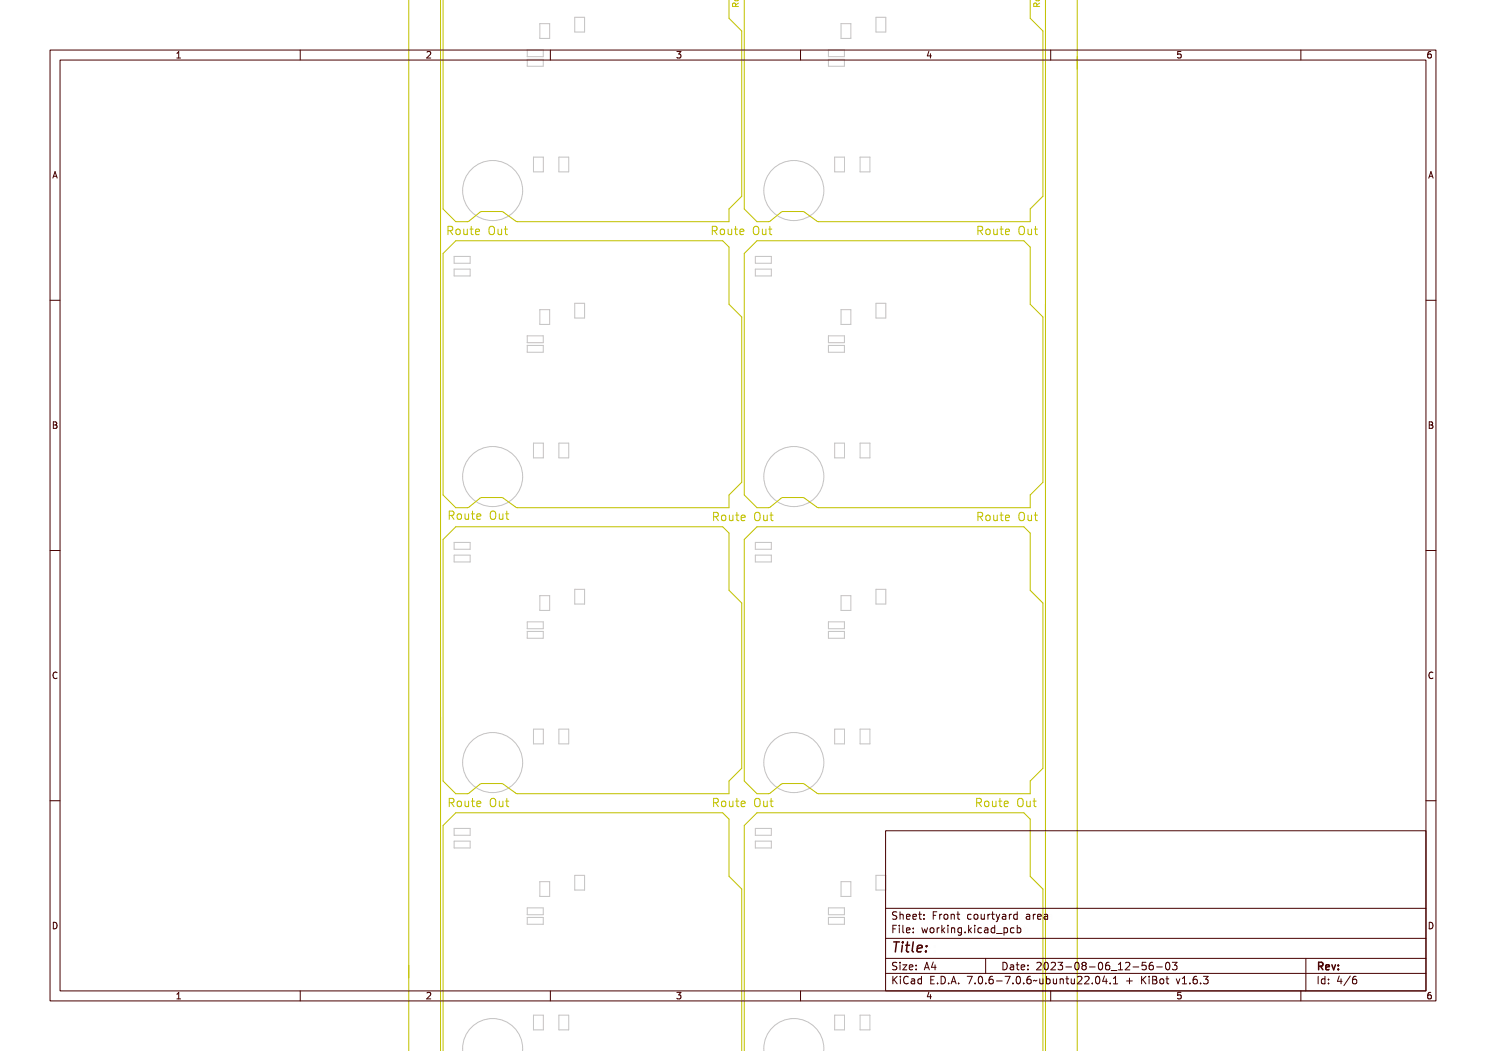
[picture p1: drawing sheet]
<svg xmlns="http://www.w3.org/2000/svg" width="297mm" height="210mm" viewBox="0 0 297 210" stroke-linecap="round" stroke-linejoin="round" font-family="sans-serif">
<g fill="none" stroke="#c2c2c2" stroke-width=".2">
<path d="M105.4 10h3.2v1.3h-3.2zM105.4 11.9h3.2v1.3h-3.2zM107.9 4.7h2v3h-2zM114.9 3.5h1.9v2.9h-1.9zM165.6 10h3.2v1.3h-3.2zM165.6 11.9h3.2v1.3h-3.2zM168.1 4.7h2v3h-2zM175.1 3.5h1.9v2.9h-1.9zM106.6 31.4h2v2.9h-2zM111.7 31.4h2v2.9h-2zM166.8 31.4h2v2.9h-2zM171.9 31.4h2v2.9h-2z"/>
<path d="M90.8 53.8h3.2v1.3h-3.2zM90.8 51.2h3.2v1.4h-3.2zM151 53.8h3.2v1.3h-3.2zM151 51.2h3.2v1.4h-3.2zM105.4 67.1h3.2v1.4h-3.2zM105.4 69h3.2v1.4h-3.2zM107.9 61.9h2v2.9h-2zM114.9 60.6h1.9v3h-1.9zM165.6 67.1h3.2v1.4h-3.2zM165.6 69h3.2v1.4h-3.2zM168.1 61.9h2v2.9h-2zM175.1 60.6h1.9v3h-1.9z"/>
<path d="M106.6 88.5h2v3h-2zM111.7 88.5h2v3h-2zM166.8 88.5h2v3h-2zM171.9 88.5h2v3h-2zM90.8 108.4h3.2v1.4h-3.2zM90.8 110.9h3.2v1.4h-3.2zM107.9 119h2v3h-2zM114.9 117.8h1.9v2.9h-1.9zM151 108.4h3.2v1.4h-3.2zM151 110.9h3.2v1.4h-3.2zM168.1 119h2v3h-2zM175.1 117.8h1.9v2.9h-1.9z"/>
<path d="M105.4 124.3h3.2v1.3h-3.2zM105.4 126.2h3.2v1.3h-3.2zM165.6 124.3h3.2v1.3h-3.2zM165.6 126.2h3.2v1.3h-3.2zM106.6 145.7h2v2.9h-2zM111.7 145.7h2v2.9h-2zM166.8 145.7h2v2.9h-2zM171.9 145.7h2v2.9h-2zM90.8 168.1h3.2v1.3h-3.2zM90.8 165.5h3.2v1.4h-3.2zM107.9 176.2h2v2.9h-2zM114.9 174.9h1.9v3h-1.9z"/>
<path d="M151 165.5h3.2v1.4h-3.2zM151 168.1h3.2v1.3h-3.2zM168.1 176.2h2v2.9h-2zM175.1 174.9h1.9v3h-1.9zM105.4 181.4h3.2v1.4h-3.2zM105.4 183.3h3.2v1.4h-3.2zM165.6 181.4h3.2v1.4h-3.2zM165.6 183.3h3.2v1.4h-3.2zM92.5 210.1a6 6 0 0 1 6-6.6 6 6 0 0 1 5.9 6.6M106.6 202.8h2v3h-2zM111.7 202.8h2v3h-2zM152.7 210.1a6 6 0 0 1 6-6.6 6 6 0 0 1 5.9 6.6"/>
<path d="M166.8 202.8h2v3h-2zM171.9 202.8h2v3h-2z"/>
<circle cx="98.5" cy="38.1" r="6"/>
<circle cx="158.7" cy="38.1" r="6"/>
<circle cx="98.5" cy="95.2" r="6"/>
<circle cx="158.7" cy="95.2" r="6"/>
<circle cx="98.5" cy="152.4" r="6"/>
<circle cx="158.7" cy="152.4" r="6"/>
</g>
<g fill="none" stroke="#c2c200" stroke-width=".2">
<path d="M81.7 -.1v210.2M88 -.1v210.2M145.7 0v3.7l2.5 2.5v33l-2.5 2.6v2.5h-42.3l-3.2-2h-4.1l-2.6 2h-2.4l-2.5-2.5v-41.8M146.8 -.1l.2 .3h.4l.2-.3M147.7 -.1a.41 .41 0 0 1-.4 .7 .41 .41 0 0 1-.3-.6M205.9 0v3.7l2.5 2.5v33l-2.5 2.6v2.5h-42.3l-3.2-2h-4.1l-2.6 2h-2.4l-2.5-2.5v-41.8M207 -.1l.1 .1M207.2 0h-.1M207.8 -.1l-.2 .3-.5-.2M207.9 -.1a.43 .43 0 0 1-.4 .7 .43 .43 0 0 1-.4-.6M209 -.1v210.2M215.3 -.1v210.2"/>
<path d="M146.7 .9l.3-.1 .2 .2 .5-.3v.1l-.4 .4v.2h.4v.1h-1.1zM146.8 1h.3v.4h-.4zM147 1.3v-.6h-.5l-.1 .6h1.2M147.1 0l.5 .1a.29 .29 0 0 1-.3 .3 .29 .29 0 0 1-.2-.4zM147.6 .6l-.6 .4M206.9 .9l.3-.1 .2 .2 .5-.3v.1l-.4 .4v.2h.4v.1h-1.1zM207 1h.3v.4h-.4zM207.2 1.3v-.6h-.5l-.1 .6h1.2M207.3 0l.5 .1a.29 .29 0 0 1-.3 .3 .29 .29 0 0 1-.2-.4zM207.8 .6l-.6 .4M88.6 50.6l2.5-2.5h53.3l1.3 1.3v11.4l2.5 2.5v33.1l-2.5 2.5v2.5h-42.3l-3.2-2h-4.1l-2.6 2h-2.4l-2.5-2.5zM89.2 45.5a.8 .8 0 0 1 1 .3v.3l-.3 .2 .5 .8h-.2l-.3-.6-.3-.1h-.2v.7h-.2z"/>
<path d="M89.4 45.7h.3a.29 .29 0 0 1 .3 .2 .29 .29 0 0 1-.3 .3h-.3zM90.7 46a.58 .58 0 0 1 .9 .5 .58 .58 0 0 1-.9 .5l-.2-.5zM90.8 46.1h.1a.44 .44 0 0 1 .5 .4 .44 .44 0 0 1-.5 .4l-.1-.2zM91.9 45.9h.2v.9l.3 .1 .2-.2 .1-.8h.1v1.2h-.1v-.2a.39 .39 0 0 1-.5 .2 .39 .39 0 0 1-.3-.5zM93.5 45.5h.2v.4h.5v.1h-.5v.8l.5 .1v.2h-.5l-.2-.2v-.9h-.3v-.1h.3zM94.7 46a.53 .53 0 0 1 .6-.1 .53 .53 0 0 1 .3 .6h-.9a.46 .46 0 0 0 .3 .5 .46 .46 0 0 0 .5-.2v.2a.66 .66 0 0 1-.9-.1 .66 .66 0 0 1 .1-.9zM94.8 46.1l.4-.1 .2 .4h-.7zM97.4 45.5a.59 .59 0 0 1 .7 .1 .59 .59 0 0 1 .1 .7 .59 .59 0 0 1-.5 .8 .59 .59 0 0 1-.5-.8zM97.5 45.7a.63 .63 0 0 1 .5 1l-.3 .2a.91 .91 0 0 1-.2-1.2zM98.6 45.9h.2v.9l.2 .1 .3-.2v-.8h.2v1.2h-.2v-.2a.39 .39 0 0 1-.5 .2 .39 .39 0 0 1-.2-.5zM100.1 45.5h.2v.4h.5v.1h-.5l.1 .8 .4 .1v.2h-.4l-.2-.2-.1-.9h-.3v-.1h.3zM142.1 45.5a.8 .8 0 0 1 .9 .3v.3l-.3 .2 .5 .8h-.2l-.3-.6-.2-.1h-.2v.7h-.2z"/>
<path d="M142.3 45.7h.2a.29 .29 0 0 1 .3 .2 .29 .29 0 0 1-.3 .3h-.2zM143.5 46a.58 .58 0 0 1 .9 .5 .58 .58 0 0 1-.9 .5l-.1-.5zM143.7 46.1h.1a.44 .44 0 0 1 .4 .4 .44 .44 0 0 1-.4 .4l-.2-.2zM144.8 45.9h.2v.9l.2 .1 .3-.2v-.8h.2v1.2h-.2v-.2a.39 .39 0 0 1-.5 .2 .39 .39 0 0 1-.2-.5zM146.3 45.5h.2v.4h.5v.1h-.5l.1 .8 .4 .1v.2h-.4l-.2-.2-.1-.9h-.3v-.1h.3zM147.5 46a.53 .53 0 0 1 .6-.1 .53 .53 0 0 1 .3 .6h-.9a.46 .46 0 0 0 .3 .5 .46 .46 0 0 0 .6-.2v.2a.66 .66 0 0 1-.9-.1 .66 .66 0 0 1 0-.9zM147.7 46.1l.3-.1 .2 .4h-.6zM148.8 50.6l2.5-2.5h53.3l1.3 1.3v11.4l2.5 2.5v33.1l-2.5 2.5v2.5h-42.3l-3.2-2h-4.1l-2.6 2h-2.4l-2.5-2.5zM150.2 45.5a.59 .59 0 0 1 .7 .1 .59 .59 0 0 1 .2 .7 .59 .59 0 0 1-.6 .8 .59 .59 0 0 1-.5-.8zM150.4 45.7a.63 .63 0 0 1 .4 1l-.3 .2a.91 .91 0 0 1-.1-1.2zM151.4 45.9h.2v.9l.2 .1 .3-.2v-.8h.2v1.2h-.2v-.2a.39 .39 0 0 1-.5 .2 .39 .39 0 0 1-.2-.5zM153 45.5h.2v.4h.4v.1h-.4v.8l.4 .1v.2h-.4l-.2-.2v-.9h-.3v-.1h.3z"/>
<path d="M195.1 45.5a.8 .8 0 0 1 1 .3v.3l-.3 .2 .5 .8h-.2l-.3-.6-.2-.1h-.2v.7h-.3zM195.4 45.7h.2a.29 .29 0 0 1 .3 .2 .29 .29 0 0 1-.3 .3h-.2zM196.6 46a.58 .58 0 0 1 .9 .5 .58 .58 0 0 1-.9 .5l-.1-.5zM196.7 46.1h.1a.44 .44 0 0 1 .5 .4 .44 .44 0 0 1-.5 .4l-.1-.2zM197.8 45.9h.2l.1 .9 .2 .1 .2-.2 .1-.8h.2v1.2h-.2v-.2a.39 .39 0 0 1-.5 .2 .39 .39 0 0 1-.3-.5zM199.4 45.5h.2v.4h.5v.1h-.5v.8l.5 .1v.2h-.5l-.2-.2v-.9h-.3v-.1h.3zM200.6 46a.53 .53 0 0 1 .6-.1 .53 .53 0 0 1 .3 .6h-.9a.46 .46 0 0 0 .3 .5 .46 .46 0 0 0 .5-.2v.2a.67 .67 0 0 1-.8-.1 .67 .67 0 0 1 0-.9zM200.7 46.1l.4-.1 .2 .4h-.7zM203.3 45.5a.59 .59 0 0 1 .7 .1 .59 .59 0 0 1 .1 .7 .59 .59 0 0 1-.5 .8 .59 .59 0 0 1-.5-.8zM203.5 45.7a.63 .63 0 0 1 .4 1l-.3 .2a.91 .91 0 0 1-.1-1.2zM204.5 45.9h.2v.9l.2 .1 .3-.2v-.8h.2v1.2h-.2v-.2a.39 .39 0 0 1-.5 .2 .39 .39 0 0 1-.2-.5zM206.1 45.5h.2v.4h.4v.1h-.4v.8l.4 .1v.2h-.4l-.2-.2v-.9h-.4v-.1h.4z"/>
<path d="M88.6 107.8l2.5-2.5h53.3l1.3 1.2v11.5l2.5 2.5v33l-2.5 2.6v2.5h-42.3l-3.2-2h-4.1l-2.6 2h-2.4l-2.5-2.5zM89.5 102.4a.8 .8 0 0 1 .9 .2v.4l-.3 .2 .5 .8h-.2l-.3-.6-.2-.1h-.2v.7h-.2zM89.7 102.6h.2a.29 .29 0 0 1 .3 .2 .29 .29 0 0 1-.3 .3h-.2zM90.9 102.9a.58 .58 0 0 1 .9 .5 .58 .58 0 0 1-.9 .5l-.1-.5zM91.1 103l.1-.1a.44 .44 0 0 1 .4 .5 .44 .44 0 0 1-.4 .4l-.2-.2zM92.2 102.8h.2v.9l.2 .1 .3-.2v-.8h.2v1.2h-.2v-.2a.39 .39 0 0 1-.5 .2 .39 .39 0 0 1-.2-.5zM93.8 102.4h.2v.4h.4v.1h-.4v.8l.4 .1v.2h-.4l-.2-.2v-.9h-.4v-.1h.4zM94.9 102.9a.53 .53 0 0 1 .7-.1 .53 .53 0 0 1 .2 .6h-.8a.46 .46 0 0 0 .3 .5 .46 .46 0 0 0 .5-.2v.2a.67 .67 0 0 1-.9-.1 .67 .67 0 0 1 0-.9zM95.1 103l.3-.1 .2 .4h-.6zM97.6 102.4a.59 .59 0 0 1 .7 .1 .59 .59 0 0 1 .2 .7 .59 .59 0 0 1-.6 .8 .59 .59 0 0 1-.5-.8zM97.8 102.6a.63 .63 0 0 1 .4 1l-.3 .2a.91 .91 0 0 1-.1-1.2zM98.8 102.8h.2v.9l.3 .1 .2-.2v-.8h.2v1.2h-.2v-.2a.39 .39 0 0 1-.4 .2 .39 .39 0 0 1-.3-.5z"/>
<path d="M100.4 102.4h.2v.4h.5v.1h-.5v.8l.5 .1v.2h-.5l-.2-.2v-.9h-.3v-.1h.3zM142.3 102.6a.8 .8 0 0 1 1 .3v.3l-.3 .3 .5 .7h-.3l-.2-.5-.3-.1h-.2v.6h-.2zM142.5 102.8h.3a.29 .29 0 0 1 .3 .3 .29 .29 0 0 1-.3 .3h-.3zM143.8 103.2a.58 .58 0 0 1 .9 .4 .58 .58 0 0 1-.9 .5l-.2-.5zM143.9 103.3l.1-.1a.44 .44 0 0 1 .4 .4 .44 .44 0 0 1-.4 .5l-.1-.3zM145 103h.2v.9l.3 .2 .2-.2v-.9h.2v1.2h-.2v-.1a.39 .39 0 0 1-.4 .1 .39 .39 0 0 1-.3-.4zM146.6 102.7h.2v.3h.4v.2h-.4v.8l.4 .1v.1h-.4l-.2-.2v-.8h-.3v-.2h.3zM147.7 103.2a.53 .53 0 0 1 .7-.1 .53 .53 0 0 1 .3 .6h-.9a.46 .46 0 0 0 .3 .4 .46 .46 0 0 0 .5-.1v.2a.66 .66 0 0 1-.9-.1 .66 .66 0 0 1 0-.9zM147.9 103.3l.4-.1 .2 .3h-.7zM148.8 107.8l2.5-2.5h53.3l1.3 1.2v11.5l2.5 2.5v33l-2.5 2.6v2.5h-42.3l-3.2-2h-4.1l-2.6 2h-2.4l-2.5-2.5zM150.5 102.7a.59 .59 0 0 1 .7 .1 .59 .59 0 0 1 .1 .6 .59 .59 0 0 1-.5 .9 .59 .59 0 0 1-.6-.9zM150.6 102.8a.63 .63 0 0 1 .5 1l-.3 .3a.91 .91 0 0 1-.2-1.3z"/>
<path d="M151.7 103h.1l.1 .9 .2 .2 .3-.2v-.9h.2v1.2h-.2v-.1a.39 .39 0 0 1-.5 .1 .39 .39 0 0 1-.2-.4zM153.2 102.7h.2v.3h.5v.2h-.5v.8l.5 .1v.1h-.5l-.1-.2-.1-.8h-.3v-.2h.3zM195.1 102.6a.8 .8 0 0 1 1 .3v.3l-.3 .3 .5 .7h-.2l-.3-.5-.2-.1h-.2v.6h-.3zM195.4 102.8h.2a.29 .29 0 0 1 .3 .3 .29 .29 0 0 1-.3 .3h-.2zM196.6 103.2a.58 .58 0 0 1 .9 .4 .58 .58 0 0 1-.9 .5l-.1-.5zM196.7 103.3l.1-.1a.44 .44 0 0 1 .5 .4 .44 .44 0 0 1-.5 .5l-.1-.3zM197.8 103h.2l.1 .9 .2 .2 .2-.2 .1-.9h.2v1.2h-.2v-.1a.39 .39 0 0 1-.5 .1 .39 .39 0 0 1-.3-.4zM199.4 102.7h.2v.3h.5v.2h-.5v.8l.5 .1v.1h-.5l-.2-.2v-.8h-.3v-.2h.3zM200.6 103.2a.53 .53 0 0 1 .6-.1 .53 .53 0 0 1 .3 .6h-.9a.46 .46 0 0 0 .3 .4 .46 .46 0 0 0 .5-.1v.2a.67 .67 0 0 1-.8-.1 .67 .67 0 0 1 0-.9zM200.7 103.3l.4-.1 .2 .3h-.7zM203.3 102.7a.59 .59 0 0 1 .7 .1 .59 .59 0 0 1 .1 .6 .59 .59 0 0 1-.5 .9 .59 .59 0 0 1-.5-.9zM203.5 102.8a.63 .63 0 0 1 .4 1l-.3 .3a.91 .91 0 0 1-.1-1.3z"/>
<path d="M204.5 103h.2v.9l.2 .2 .3-.2v-.9h.2v1.2h-.2v-.1a.39 .39 0 0 1-.5 .1 .39 .39 0 0 1-.2-.4zM206.1 102.7h.2v.3h.4v.2h-.4v.8l.4 .1v.1h-.4l-.2-.2v-.8h-.4v-.2h.4zM89.5 159.8a.8 .8 0 0 1 .9 .3v.3l-.3 .2 .5 .8h-.2l-.3-.6-.2-.1h-.2v.7h-.2zM89.7 160h.2a.29 .29 0 0 1 .3 .2 .29 .29 0 0 1-.3 .3h-.2zM93.8 159.8h.2v.4h.4v.1h-.4v.8l.4 .1v.2h-.4l-.2-.2v-.9h-.4v-.1h.4zM97.6 159.8a.59 .59 0 0 1 .7 .1 .59 .59 0 0 1 .2 .7 .59 .59 0 0 1-.6 .8 .59 .59 0 0 1-.5-.8zM97.8 160a.63 .63 0 0 1 .4 1l-.3 .2a.91 .91 0 0 1-.1-1.2zM100.4 159.8h.2v.4h.5v.1h-.5v.8l.5 .1v.2h-.5l-.2-.2v-.9h-.3v-.1h.3zM142.3 159.8a.8 .8 0 0 1 1 .3v.3l-.3 .2 .5 .8h-.3l-.2-.6-.3-.1h-.2v.7h-.2zM142.5 160h.3a.29 .29 0 0 1 .3 .2 .29 .29 0 0 1-.3 .3h-.3zM146.6 159.8h.2v.4h.4v.1h-.4v.8l.4 .1v.2h-.4l-.2-.2v-.9h-.3v-.1h.3zM150.5 159.8a.59 .59 0 0 1 .7 .1 .59 .59 0 0 1 .1 .7 .59 .59 0 0 1-.5 .8 .59 .59 0 0 1-.6-.8z"/>
<path d="M150.6 160a.63 .63 0 0 1 .5 1l-.3 .2a.91 .91 0 0 1-.2-1.2zM153.2 159.8h.2v.4h.5v.1h-.5v.8l.5 .1v.2h-.5l-.1-.2-.1-.9h-.3v-.1h.3zM194.9 159.8a.8 .8 0 0 1 .9 .3l.1 .3-.4 .2 .6 .8h-.3l-.2-.6-.3-.1h-.2v.7h-.2zM195.1 160h.2a.29 .29 0 0 1 .3 .2 .29 .29 0 0 1-.3 .3h-.2zM199.2 159.8h.2v.4h.4v.1h-.4v.8l.4 .1v.2h-.4l-.2-.2v-.9h-.3v-.1h.3zM203.1 159.8a.59 .59 0 0 1 .6 .1 .59 .59 0 0 1 .2 .7 .59 .59 0 0 1-.5 .8 .59 .59 0 0 1-.6-.8zM203.2 160a.63 .63 0 0 1 .4 1l-.2 .2a.91 .91 0 0 1-.2-1.2zM205.8 159.8h.2v.4h.5v.1h-.5v.8l.5 .1v.2h-.5l-.2-.2v-.9h-.3v-.1h.3zM90.9 160.3a.58 .58 0 0 1 .9 .5 .58 .58 0 0 1-.9 .5l-.1-.5zM91.1 160.4h.1a.44 .44 0 0 1 .4 .4 .44 .44 0 0 1-.4 .4l-.2-.2zM92.2 160.2h.2v.9l.2 .1 .3-.2v-.8h.2v1.2h-.2v-.2a.39 .39 0 0 1-.5 .2 .39 .39 0 0 1-.2-.5zM94.9 160.3a.53 .53 0 0 1 .7-.1 .53 .53 0 0 1 .2 .6h-.8a.46 .46 0 0 0 .3 .5 .46 .46 0 0 0 .5-.2v.2a.66 .66 0 0 1-.9-.1 .66 .66 0 0 1 0-.9z"/>
<path d="M95.1 160.4l.3-.1 .2 .4h-.6zM98.8 160.2h.2v.9l.3 .1 .2-.2v-.8h.2v1.2h-.2v-.2a.39 .39 0 0 1-.4 .2 .39 .39 0 0 1-.3-.5zM143.8 160.3a.58 .58 0 0 1 .9 .5 .58 .58 0 0 1-.9 .5l-.2-.5zM143.9 160.4h.1a.44 .44 0 0 1 .4 .4 .44 .44 0 0 1-.4 .4l-.1-.2zM145 160.2h.2v.9l.3 .1 .2-.2v-.8h.2v1.2h-.2v-.2a.39 .39 0 0 1-.4 .2 .39 .39 0 0 1-.3-.5zM147.7 160.3a.53 .53 0 0 1 .7-.1 .53 .53 0 0 1 .3 .6h-.9a.46 .46 0 0 0 .3 .5 .46 .46 0 0 0 .5-.2v.2a.66 .66 0 0 1-.9-.1 .66 .66 0 0 1 0-.9zM147.9 160.4l.4-.1 .2 .4h-.7zM151.7 160.2h.1l.1 .9 .2 .1 .3-.2v-.8h.2v1.2h-.2v-.2a.39 .39 0 0 1-.5 .2 .39 .39 0 0 1-.2-.5zM196.3 160.3a.58 .58 0 0 1 1 .5 .58 .58 0 0 1-1 .5l-.1-.5zM196.5 160.4h.1a.44 .44 0 0 1 .4 .4 .44 .44 0 0 1-.4 .4l-.2-.2zM197.6 160.2h.2v.9l.2 .1 .3-.2v-.8h.2v1.2h-.2v-.2a.39 .39 0 0 1-.5 .2 .39 .39 0 0 1-.2-.5zM200.3 160.3a.53 .53 0 0 1 .7-.1 .53 .53 0 0 1 .2 .6h-.8a.46 .46 0 0 0 .3 .5 .46 .46 0 0 0 .5-.2v.2a.66 .66 0 0 1-.9-.1 .66 .66 0 0 1 0-.9z"/>
<path d="M200.5 160.4l.4-.1 .1 .4h-.6zM204.2 160.2h.2v.9l.3 .1 .2-.2 .1-.8h.1v1.2h-.1v-.2a.39 .39 0 0 1-.5 .2 .39 .39 0 0 1-.3-.5zM88.6 210.1v-45.2l2.5-2.5h53.3l1.3 1.3v11.4l2.5 2.5v32.5M148.8 210.1v-45.2l2.5-2.5h53.3l1.3 1.3v11.4l2.5 2.5v32.5"/>
</g>
<g fill="none" stroke="#480000" stroke-width=".2">
<path d="M10 10h277v190h-277zM12 12h273v186h-273zM60 10v2M110 10v2M160 10v2M210 10v2M260 10v2M10 60h2M285 60h2M10 110h2M285 110h2M10 160h2"/>
<path d="M285 160h2M177 166h108v32h-108zM60 198v2M110 198v2M160 198v2M177 181.5h108M177 187.5h108M177 191.5h108M177 194.5h108M178.1 195.2h.2v.6l.6-.6h.3l-.6 .6 .6 .8h-.2l-.5-.7-.2 .2v.5h-.2zM178.2 185h.9v.2h-.7v.4h.6v.2h-.6v.7h-.2zM178.3 182.4l.5-.1h.2v.2a.31 .31 0 0 0-.5-.1 .31 .31 0 0 0 0 .5 .5 .5 0 0 1 .6 .6 .5 .5 0 0 1-.8 .2l-.1-.2a.34 .34 0 0 0 .4 .1 .34 .34 0 0 0 .1-.5 .47 .47 0 0 1-.5-.2 .47 .47 0 0 1 .1-.5z"/>
<path d="M178.3 192.5l.5-.1h.2v.2a.31 .31 0 0 0-.5-.1 .31 .31 0 0 0 0 .5 .5 .5 0 0 1 .6 .6 .5 .5 0 0 1-.8 .2l-.1-.2a.34 .34 0 0 0 .4 .1 .34 .34 0 0 0 .1-.5 .47 .47 0 0 1-.5-.2 .47 .47 0 0 1 .1-.5zM179.4 182.2h.2v.6a.35 .35 0 0 1 .4-.1 .35 .35 0 0 1 .2 .4v.6h-.2v-.8h-.4v.8h-.2zM179.5 185.4h.4v.9h.4v.2h-.9v-.2h.3v-.8h-.2zM179.5 192.8h.4v.9h.4v.1h-.9v-.1h.3v-.8h-.2zM179.5 195.6h.4v.9h.4v.1h-.9v-.1h.3v-.8h-.2zM179.7 184.9h.2v.3h-.2zM179.7 192.3h.2v.3h-.2zM179.7 195.1h.2v.3h-.2zM180.6 184.9h.4v1.3l.4 .1v.2l-.5-.2v-1.2h-.3zM180.6 192.8h.8l-.6 .9h.6v.1h-.8l.6-.9h-.6zM180.7 182.8l.1-.1a.49 .49 0 0 1 .5 0 .49 .49 0 0 1 .2 .5h-.8a.42 .42 0 0 0 .3 .4 .42 .42 0 0 0 .4-.1 .47 .47 0 0 1-.4 .3 .47 .47 0 0 1-.4-.3zM180.7 195.4a.4 .4 0 0 1 .4-.3 .4 .4 0 0 1 .4 .3 .56 .56 0 0 0-.8 .4 .56 .56 0 0 0 .5 .7l.3-.1a.43 .43 0 0 1-.5 .3 .43 .43 0 0 1-.4-.4v-.6z"/>
<path d="M180.8 182.9l.4-.1 .1 .3h-.6zM181.8 195.6l.3-.1a.43 .43 0 0 1 .5 .5v.6h-.1v-.1a.38 .38 0 0 1-.5 .2 .38 .38 0 0 1-.2-.5 .38 .38 0 0 1 .4-.2h.3a.35 .35 0 0 0-.3-.4 .35 .35 0 0 0-.4 .2zM181.9 182.8l.1-.1a.49 .49 0 0 1 .5 0 .49 .49 0 0 1 .2 .5h-.8a.42 .42 0 0 0 .3 .4 .42 .42 0 0 0 .5-.1 .47 .47 0 0 1-.5 .3 .47 .47 0 0 1-.4-.3zM181.9 185.5l.1-.1a.49 .49 0 0 1 .5 0 .49 .49 0 0 1 .2 .5h-.8a.42 .42 0 0 0 .3 .4 .42 .42 0 0 0 .5-.1 .47 .47 0 0 1-.5 .3 .47 .47 0 0 1-.4-.3zM181.9 192.9l.1-.1a.49 .49 0 0 1 .5 0 .49 .49 0 0 1 .2 .5h-.8a.42 .42 0 0 0 .3 .4 .42 .42 0 0 0 .5-.1 .47 .47 0 0 1-.5 .3 .47 .47 0 0 1-.4-.3zM182 196.2l.5-.1a.31 .31 0 0 1-.2 .4 .31 .31 0 0 1-.4-.1zM182 182.9l.4-.1 .1 .3h-.6zM182 185.6l.4-.1 .1 .3h-.6zM182 193l.4-.1 .1 .3h-.6zM183 195.7l.4-.2 .2 .2v-.6h.2v1.5h-.2v-.1a.42 .42 0 0 1-.5 .1 .42 .42 0 0 1-.2-.5zM183.2 195.8l.1-.1a.4 .4 0 0 1 .3 .4 .4 .4 0 0 1-.3 .4l-.2-.2zM183.2 182.3h.2v.4h.4v.1h-.4v.7l.4 .1v.1h-.4l-.1-.1-.1-.8h-.3v-.1h.3z"/>
<path d="M183.3 185.4h.2v.3h-.2zM183.3 186.2h.2v.3h-.2zM183.3 192.8h.2v.3h-.2zM183.3 193.6h.2v.2h-.2zM184.5 182.7h.2v.3h-.2zM184.5 183.5h.2v.2h-.2zM185.2 185.4h.2l.2 .8 .1-.5h.2l.2 .5 .1-.8h.2l-.2 1.1h-.2l-.2-.7-.2 .7h-.1zM185.4 195.2h.9v.2h-.7v.4h.6v.2h-.6v.5h.7v.1h-.9zM185.7 192.4h.2l.5 1.4h-.2l-.1-.3h-.5l-.1 .3h-.2zM185.8 192.6l.2 .7h-.4zM186.6 182.3h.9v.2h-.7v.4h.6v.2h-.6v.6h-.2zM186.8 185.6l.1-.1a.39 .39 0 0 1 .4 .4 .39 .39 0 0 1-.4 .4l-.1-.2z"/>
<path d="M186.9 196.4h.2v.2h-.2zM187.1 192.4h.2v.9h.2v.2h-.2v.3h-.2v-.3h-.6zM187.1 192.6v.7h-.4zM187.8 195.2a.76 .76 0 0 1 .9 .7 .76 .76 0 0 1-.9 .7zM188 195.4a.57 .57 0 0 1 .5 .5 .57 .57 0 0 1-.5 .6zM188 182.7h.2v.2v-.1a.29 .29 0 0 1 .3-.2 .29 .29 0 0 1 .3 .3 .37 .37 0 0 0-.5-.1 .37 .37 0 0 0-.1 .4v.5h-.2zM188 185.4h.2v.2v-.1a.29 .29 0 0 1 .3-.2 .29 .29 0 0 1 .3 .3 .37 .37 0 0 0-.5-.1 .37 .37 0 0 0-.1 .4v.6h-.2zM189.1 184.9h.1v.9l.5-.4h.2l-.4 .4 .5 .7h-.2l-.4-.6-.2 .1v.5h-.1zM189.2 182.9l.1-.1a.39 .39 0 0 1 .4 .4 .39 .39 0 0 1-.4 .4l-.1-.2zM189.3 196.4h.3v.2h-.3zM190.2 182.7h.2v.1a.35 .35 0 0 1 .4-.1 .35 .35 0 0 1 .3 .4v.6h-.2l-.1-.8h-.3l-.1 .8h-.2zM190.3 185.4h.4v.9h.4v.2h-.9v-.2h.4v-.8h-.3z"/>
<path d="M190.5 195.2h.3l.4 1.4h-.2l-.1-.3h-.5l-.1 .3h-.2zM190.6 184.9h.1v.3h-.1zM190.6 195.4l.2 .7h-.4zM191.4 185.4h.2v.1a.35 .35 0 0 1 .4-.1 .35 .35 0 0 1 .3 .4v.7h-.2l-.1-.9h-.3l-.1 .9h-.2zM191.7 182.3h.1v.4h.4v.1h-.4v.7l.4 .1v.1h-.4l-.1-.1v-.8h-.3v-.1h.3zM191.7 196.4h.3v.2h-.3zM192.7 185.5l.3-.2 .3 .2v-.1h.2v1a.53 .53 0 0 1-.8 .4v-.2a.36 .36 0 0 0 .4 .1 .36 .36 0 0 0 .2-.4l-.1 .1a.53 .53 0 0 1-.7-.3 .53 .53 0 0 1 .2-.6zM192.8 185.6l.1-.1a.39 .39 0 0 1 .4 .4 .39 .39 0 0 1-.4 .4l-.1-.2zM193.8 195.2h.9l-.5 1.4h-.2l.5-1.2h-.7zM194 182.8a.39 .39 0 0 1 .4-.2 .39 .39 0 0 1 .3 .3 .4 .4 0 0 0-.6 0 .4 .4 0 0 0 0 .6 .4 .4 0 0 0 .6 0 .45 .45 0 0 1-.6 .3 .45 .45 0 0 1-.3-.6zM194.1 186.2h.3v.3h-.3zM195.1 184.9h.2v.9l.4-.4h.3l-.5 .4 .5 .7h-.2l-.4-.6-.1 .1v.5h-.2z"/>
<path d="M195.2 182.9l.1-.1a.39 .39 0 0 1 .4 .4 .39 .39 0 0 1-.4 .4l-.1-.2zM195.3 196.4h.3v.2h-.3zM196.2 182.7h.2v.8l.2 .1 .3-.2v-.7h.2v1h-.2v-.1a.35 .35 0 0 1-.4 .2 .35 .35 0 0 1-.3-.5zM196.3 185.4h.5v.9h.3v.2h-.9v-.2h.4v-.8h-.3zM196.3 195.4a.57 .57 0 0 1 .7 0 .57 .57 0 0 1 .1 .8 .5 .5 0 0 1-.6 .5 .5 .5 0 0 1-.3-.8zM196.5 195.4a.61 .61 0 0 1 .4 1l-.1 .1a.61 .61 0 0 1-.4-1zM196.6 184.9h.2v.3h-.2zM197 191.5v3M197.6 185.5a.39 .39 0 0 1 .4-.2 .39 .39 0 0 1 .3 .3 .4 .4 0 0 0-.6 0 .4 .4 0 0 0 0 .6 .4 .4 0 0 0 .6 0 .45 .45 0 0 1-.6 .3 .45 .45 0 0 1-.3-.6zM197.6 182.7h.2v.2v-.1a.29 .29 0 0 1 .4-.2 .29 .29 0 0 1 .2 .3 .37 .37 0 0 0-.4-.1 .37 .37 0 0 0-.2 .4v.5h-.2zM197.7 196.4h.3v.2h-.3zM198.7 185.4l.2-.1a.43 .43 0 0 1 .6 .5v.7h-.2v-.2a.38 .38 0 0 1-.5 .2 .38 .38 0 0 1-.2-.5 .38 .38 0 0 1 .5-.2h.2a.35 .35 0 0 0-.3-.4 .35 .35 0 0 0-.3 .2z"/>
<path d="M198.7 195.4a.38 .38 0 0 1 .4-.3 .38 .38 0 0 1 .3 .3 .43 .43 0 0 0-.5 0 .43 .43 0 0 0-.1 .5 .46 .46 0 0 1 .7 .1 .46 .46 0 0 1-.2 .6 .46 .46 0 0 1-.7-.2zM198.8 186l.5-.1a.31 .31 0 0 1-.1 .4 .31 .31 0 0 1-.4-.1zM198.9 182.3h.2v.4h.4v.1h-.4v.7l.4 .1v.1h-.4l-.2-.1v-.8h-.3v-.1h.3zM199.8 182.7h.1l.4 .8 .3-.8h.2l-.3 .7a.68 .68 0 0 1-.7 .8l.4-.5zM199.9 185.5l.3-.2 .3 .2v-.6h.2v1.6h-.2v-.2a.42 .42 0 0 1-.5 .1 .42 .42 0 0 1-.2-.5zM200 196h.5v.2h-.5zM200 185.6l.1-.1a.39 .39 0 0 1 .4 .4 .39 .39 0 0 1-.4 .4l-.1-.2zM200.1 192.4a.76 .76 0 0 1 1 .7 .76 .76 0 0 1-1 .7zM200.3 192.6a.57 .57 0 0 1 .6 .5 .57 .57 0 0 1-.6 .6zM200.9 186.8l1.2 .1zM201 195.2h.9l-.5 1.4h-.2l.5-1.2h-.7zM201.1 182.7l.2-.1a.43 .43 0 0 1 .6 .5v.6h-.2v-.1a.38 .38 0 0 1-.5 .2 .38 .38 0 0 1-.2-.5 .38 .38 0 0 1 .5-.2h.2a.35 .35 0 0 0-.2-.4 .35 .35 0 0 0-.4 .2z"/>
<path d="M201.2 183.3l.5-.1a.31 .31 0 0 1-.1 .4 .31 .31 0 0 1-.4-.1zM201.4 192.8l.3-.1a.43 .43 0 0 1 .5 .5v.6h-.1v-.1a.38 .38 0 0 1-.5 .2 .38 .38 0 0 1-.2-.5 .38 .38 0 0 1 .4-.2h.3a.35 .35 0 0 0-.3-.4 .35 .35 0 0 0-.4 .2zM201.6 193.4l.5-.1a.31 .31 0 0 1-.2 .4 .31 .31 0 0 1-.4-.1zM202.2 185.4h.2v.1a.53 .53 0 0 1 .8 .3 .53 .53 0 0 1-.6 .7l-.2-.2v.6h-.2zM202.4 182.7h.2v.2l.1-.1a.29 .29 0 0 1 .3-.2 .29 .29 0 0 1 .2 .3 .37 .37 0 0 0-.4-.1 .37 .37 0 0 0-.2 .4v.5h-.2zM202.5 185.6l.1-.1a.4 .4 0 0 1 .4 .4 .4 .4 0 0 1-.4 .4l-.2-.2zM202.5 196.4h.3v.2h-.3zM202.8 192.4h.2v.4h.4v.1h-.4v.7l.4 .1v.1h-.4l-.2-.1v-.8h-.3v-.1h.3zM203.5 182.8l.3-.2 .3 .2v-.6h.2v1.5h-.2v-.1a.42 .42 0 0 1-.5 .1 .42 .42 0 0 1-.2-.5zM203.5 195.4a.57 .57 0 0 1 .8 0 .57 .57 0 0 1 0 .8 .5 .5 0 0 1-.6 .5 .5 .5 0 0 1-.3-.8zM203.6 185.5a.39 .39 0 0 1 .4-.2 .39 .39 0 0 1 .3 .3 .4 .4 0 0 0-.5 0 .4 .4 0 0 0 0 .6 .4 .4 0 0 0 .5 0 .45 .45 0 0 1-.6 .3 .45 .45 0 0 1-.2-.6zM203.6 182.9l.1-.1a.4 .4 0 0 1 .4 .4 .4 .4 0 0 1-.4 .4l-.1-.2z"/>
<path d="M203.7 195.4a.61 .61 0 0 1 .4 1l-.1 .1a.61 .61 0 0 1-.3-1zM203.9 192.9l.1-.1a.49 .49 0 0 1 .5 0 .49 .49 0 0 1 .2 .5h-.8a.42 .42 0 0 0 .3 .4 .42 .42 0 0 0 .5-.1 .47 .47 0 0 1-.5 .3 .47 .47 0 0 1-.4-.3zM204 193l.4-.1 .1 .3h-.6zM204.7 184.9h.1v.6a.53 .53 0 0 1 .8 .3 .53 .53 0 0 1-.6 .7l-.2-.2v.2h-.1zM204.9 185.6l.1-.1a.39 .39 0 0 1 .4 .4 .39 .39 0 0 1-.4 .4l-.1-.2zM204.9 196.4h.3v.2h-.3zM205.3 192.8h.2v.3h-.2zM205.3 193.6h.2v.2h-.2zM205.9 182.7l.3-.1a.43 .43 0 0 1 .5 .5v.6h-.2v-.1a.38 .38 0 0 1-.5 .2 .38 .38 0 0 1-.2-.5 .38 .38 0 0 1 .5-.2h.2a.35 .35 0 0 0-.2-.4 .35 .35 0 0 0-.4 .2zM205.9 195.4a.38 .38 0 0 1 .4-.3 .38 .38 0 0 1 .3 .3 .43 .43 0 0 0-.5 0 .43 .43 0 0 0-.1 .5 .46 .46 0 0 1 .7 .1 .46 .46 0 0 1-.2 .6 .46 .46 0 0 1-.6-.2zM206.1 183.3l.4-.1a.31 .31 0 0 1-.1 .4 .31 .31 0 0 1-.4-.1zM207 196l1-.1a.49 .49 0 0 1-.8 .1l-.2 .2z"/>
<path d="M207.2 182.7h.2v.2l.1-.1a.29 .29 0 0 1 .3-.2 .29 .29 0 0 1 .2 .3 .37 .37 0 0 0-.4-.1 .37 .37 0 0 0-.2 .4v.5h-.2zM207.4 192.5a.53 .53 0 0 1 .8 .1 .53 .53 0 0 1-.3 .7l-.3 .4h.7v.1h-.9l.3-.5a.4 .4 0 0 0 .3-.4 .4 .4 0 0 0-.3-.4l-.3 .2zM208.3 195.6h.1l.1 .8 .2 .1 .2-.2v-.7h.2v1h-.2v-.1a.35 .35 0 0 1-.4 .2 .35 .35 0 0 1-.2-.5zM208.3 182.8l.2-.1a.49 .49 0 0 1 .5 0 .49 .49 0 0 1 .2 .5h-.8a.42 .42 0 0 0 .3 .4 .42 .42 0 0 0 .4-.1 .47 .47 0 0 1-.4 .3 .47 .47 0 0 1-.4-.3zM208.5 182.9l.3-.1 .2 .3h-.6zM208.7 192.6a.57 .57 0 0 1 .7 0 .57 .57 0 0 1 .1 .8 .5 .5 0 0 1-.6 .5 .5 .5 0 0 1-.3-.8zM208.9 192.6a.61 .61 0 0 1 .3 1l-.1 .1a.61 .61 0 0 1-.3-1zM209.5 195.1h.2v.6a.53 .53 0 0 1 .7 .3 .53 .53 0 0 1-.6 .7l-.1-.2v.1h-.2zM209.5 182.7l.3-.1a.43 .43 0 0 1 .5 .5v.6h-.2v-.1a.38 .38 0 0 1-.5 .2 .38 .38 0 0 1-.2-.5 .38 .38 0 0 1 .5-.2h.2a.35 .35 0 0 0-.2-.4 .35 .35 0 0 0-.4 .2zM209.7 183.3l.4-.1a.31 .31 0 0 1-.1 .4 .31 .31 0 0 1-.4-.1zM209.7 195.8l.1-.1a.4 .4 0 0 1 .4 .4 .4 .4 0 0 1-.4 .4l-.1-.2zM209.8 192.5a.53 .53 0 0 1 .8 .1 .53 .53 0 0 1-.3 .7l-.3 .4h.7v.1h-.9l.3-.5a.4 .4 0 0 0 .3-.4 .4 .4 0 0 0-.3-.4l-.3 .2z"/>
<path d="M210 198v2M210.7 195.6h.2v.8l.2 .1 .2-.2v-.7h.2v1h-.2v-.1a.35 .35 0 0 1-.4 .2 .35 .35 0 0 1-.2-.5zM211 192.4a.46 .46 0 0 1 .6 0 .46 .46 0 0 1 .1 .6l-.1 .1a.47 .47 0 0 1 .2 .7 .47 .47 0 0 1-.7 0l-.1-.2a.35 .35 0 0 0 .5 .1 .35 .35 0 0 0 0-.5h-.3v-.2a.29 .29 0 0 0 .4-.1 .29 .29 0 0 0-.1-.4 .29 .29 0 0 0-.4 .1h-.1zM211.9 195.6h.2v.1a.35 .35 0 0 1 .4-.1 .35 .35 0 0 1 .2 .4v.6h-.2v-.8h-.4v.8h-.2zM212.4 193.2h.5v.2h-.5zM213.3 195.2h.2v.4h.4v.1h-.4v.7l.4 .1v.1h-.4l-.2-.1v-.8h-.3v-.1h.3zM213.5 192.6a.57 .57 0 0 1 .7 0 .57 .57 0 0 1 .1 .8 .5 .5 0 0 1-.6 .5 .5 .5 0 0 1-.3-.8zM213.7 192.6a.61 .61 0 0 1 .3 1v.1a.61 .61 0 0 1-.4-1zM214.3 195.6h.2v.8l.2 .1 .2-.2v-.7h.2v1h-.2v-.1a.35 .35 0 0 1-.4 .2 .35 .35 0 0 1-.2-.5zM214.7 192.5a.41 .41 0 0 1 .7-.1 .41 .41 0 0 1-.2 .7 .42 .42 0 0 1 .2 .6 .42 .42 0 0 1-.7 0 .42 .42 0 0 1 .2-.6l-.3-.2zM215.5 195.3a.53 .53 0 0 1 .8 .1 .53 .53 0 0 1-.3 .7l-.3 .4h.6v.1h-.9l.4-.5a.4 .4 0 0 0 .3-.4 .4 .4 0 0 0-.3-.4l-.3 .2zM216 193.2h.5v.2h-.5z"/>
<path d="M216.7 195.3a.53 .53 0 0 1 .8 .1 .53 .53 0 0 1-.3 .7l-.3 .4h.6v.1h-.9l.4-.5a.4 .4 0 0 0 .3-.4 .4 .4 0 0 0-.3-.4l-.3 .2zM217.1 192.6a.57 .57 0 0 1 .7 0 .57 .57 0 0 1 .1 .8 .5 .5 0 0 1-.6 .5 .5 .5 0 0 1-.3-.8zM217.3 192.6a.61 .61 0 0 1 .3 1v.1a.61 .61 0 0 1-.4-1zM218.2 196.4h.2v.2h-.2zM218.3 192.6a.38 .38 0 0 1 .4-.3 .38 .38 0 0 1 .3 .3 .43 .43 0 0 0-.5 0 .43 .43 0 0 0-.1 .5 .46 .46 0 0 1 .6 .1 .46 .46 0 0 1-.1 .6 .46 .46 0 0 1-.7-.2zM219.2 195.4a.57 .57 0 0 1 .7 0 .57 .57 0 0 1 .1 .8 .5 .5 0 0 1-.7 .5 .5 .5 0 0 1-.3-.8zM219.2 194.2l1.3 .1zM219.4 195.4a.61 .61 0 0 1 .3 1l-.1 .1a.61 .61 0 0 1-.3-1zM220.7 192.5l.5-.1v1.3h.3v.1h-.8v-.1h.3v-1.1h-.3zM220.8 195.2h.2v.9h.2v.2h-.2v.3h-.2v-.3h-.6zM220.8 195.4v.7h-.4zM221.8 196.4h.2v.2h-.2z"/>
<path d="M221.8 192.5a.53 .53 0 0 1 .8 .1 .53 .53 0 0 1-.3 .7l-.3 .4h.7v.1h-.9l.3-.5a.4 .4 0 0 0 .4-.4 .4 .4 0 0 0-.4-.4l-.3 .2zM222.8 195.3l.5-.1v1.3h.3v.1h-.8v-.1h.3v-1.1h-.3zM223.2 193.2h.5v.2h-.5zM224.3 192.4h.7v.2h-.6v.3a.53 .53 0 0 1 .7 .7 .53 .53 0 0 1-.9 .2v-.2a.38 .38 0 0 0 .5 .1 .38 .38 0 0 0 .1-.5 .38 .38 0 0 0-.5-.1zM225.4 195.5h.2v.4h.4v.2h-.4v.4h-.2v-.4h-.4v-.2h.4zM225.5 192.6a.38 .38 0 0 1 .4-.3 .38 .38 0 0 1 .3 .3 .43 .43 0 0 0-.5 0 .43 .43 0 0 0-.1 .5 .46 .46 0 0 1 .7 .1 .46 .46 0 0 1-.2 .6 .46 .46 0 0 1-.7-.2zM226.8 193.2h.5v.2h-.5zM227.5 195.2h.2v.6l.6-.6h.2l-.6 .6 .6 .8h-.2l-.5-.7-.1 .2v.5h-.2zM227.9 192.6a.57 .57 0 0 1 .8 0 .57 .57 0 0 1 0 .8 .5 .5 0 0 1-.6 .5 .5 .5 0 0 1-.3-.8zM228.2 192.6a.61 .61 0 0 1 .3 1l-.1 .1a.61 .61 0 0 1-.3-1zM228.8 195.6h.4v.9h.4v.1h-.9v-.1h.4v-.8h-.3zM229.1 192.4a.46 .46 0 0 1 .6 0 .46 .46 0 0 1 0 .6l-.1 .1a.47 .47 0 0 1 .2 .7 .47 .47 0 0 1-.7 0l-.1-.2a.35 .35 0 0 0 .5 .1 .35 .35 0 0 0 0-.5h-.2v-.2a.29 .29 0 0 0 .4-.1 .29 .29 0 0 0-.2-.4 .29 .29 0 0 0-.3 .1h-.1z"/>
<path d="M229.1 195.1h.1v.3h-.1zM229.9 195.2h.4a.35 .35 0 0 1 .5 .2 .35 .35 0 0 1-.3 .5 .41 .41 0 0 1 .3 .5 .41 .41 0 0 1-.5 .2h-.4zM230.1 196h.2a.27 .27 0 0 1 .3 .2 .27 .27 0 0 1-.3 .3h-.2zM230.1 195.4h.2a.23 .23 0 0 1 .3 .2 .23 .23 0 0 1-.3 .2h-.2zM231.2 193.2h1.1M231.3 195.8l.1-.1a.39 .39 0 0 1 .4 .4 .39 .39 0 0 1-.4 .4l-.1-.2zM232.6 195.2h.1v.4h.4v.1h-.4l.1 .7 .3 .1v.1h-.3l-.2-.1v-.8h-.3v-.1h.3zM233.2 192.4l.1-.1a.8 .8 0 0 1 .5 .7 .8 .8 0 0 1-.5 .8 1 1 0 0 1-.1-1.4zM234.3 192.3h.9l-.5 .6 .5 .1v.6l-.2 .2-.7-.2M234.6 195.6h.2l.3 .9 .4-.9h.2l-.4 1h-.3zM236 195.3l.5-.1v1.3h.3v.1h-.8v-.1h.3v-1.1h-.3zM237.4 196.4h.3v.2h-.3z"/>
<path d="M238.4 195.4a.38 .38 0 0 1 .4-.3 .38 .38 0 0 1 .3 .3 .43 .43 0 0 0-.5 0 .43 .43 0 0 0-.1 .5 .46 .46 0 0 1 .7 .1 .46 .46 0 0 1-.2 .6 .46 .46 0 0 1-.7-.2zM239.8 196.4h.3v.2h-.3zM240.7 195.2a.46 .46 0 0 1 .6 0 .46 .46 0 0 1 .1 .6l-.1 .1a.47 .47 0 0 1 .2 .7 .47 .47 0 0 1-.7 0l-.1-.2a.35 .35 0 0 0 .5 .1 .35 .35 0 0 0 0-.5l-.3-.1v-.1a.29 .29 0 0 0 .4-.1 .29 .29 0 0 0-.1-.4 .29 .29 0 0 0-.4 .1h-.1zM260 198v2M261 191.5v6.5M263.2 195.2h.8v.2h-.3v1.1h.3v.1h-.8v-.1h.3v-1.1h-.3zM264.4 195.7l.3-.2 .3 .2v-.6h.2v1.5h-.2v-.1a.42 .42 0 0 1-.5 .1 .42 .42 0 0 1-.2-.5zM264.6 195.8l.1-.1a.4 .4 0 0 1 .3 .4 .4 .4 0 0 1-.3 .4l-.2-.2zM265.9 195.6h.2v.3h-.2zM265.9 196.4h.2v.2h-.2zM268.5 195.2h.2v.9h.2v.2h-.2v.3h-.2v-.3h-.6zM268.5 195.4v.7h-.4z"/>
<path d="M269.9 195.2h.2l-.8 1.6h-.2zM270.5 195.4a.38 .38 0 0 1 .4-.3 .38 .38 0 0 1 .3 .3 .43 .43 0 0 0-.5 0 .43 .43 0 0 0-.2 .5 .46 .46 0 0 1 .7 .1 .46 .46 0 0 1-.2 .6 .46 .46 0 0 1-.6-.2z"/>
<circle cx="187" cy="185.9" r=".53"/>
<circle cx="189.4" cy="183.2" r=".53"/>
<circle cx="195.4" cy="183.2" r=".53"/>
<circle cx="196.7" cy="195.9" r=".13"/>
<circle cx="199.1" cy="196.2" r=".32"/>
<circle cx="203.9" cy="195.9" r=".13"/>
<circle cx="206.3" cy="196.2" r=".32"/>
<circle cx="209" cy="193.1" r=".13"/>
<circle cx="213.8" cy="193.1" r=".13"/>
<circle cx="215" cy="193.4" r=".29"/>
<circle cx="215" cy="192.8" r=".25"/>
<circle cx="217.4" cy="193.1" r=".13"/>
<circle cx="218.7" cy="193.4" r=".32"/>
<circle cx="219.5" cy="195.9" r=".13"/>
<circle cx="225.9" cy="193.4" r=".32"/>
<circle cx="228.3" cy="193.1" r=".13"/>
<circle cx="231.5" cy="196.1" r=".53"/>
<circle cx="238.8" cy="196.2" r=".32"/>
<circle cx="270.9" cy="196.2" r=".32"/>
</g>
<g fill="none" stroke="#480000" stroke-width=".3">
<path d="M178.1 188.4h1.4v.2h-.6v1.7h-.2v-1.7h-.6zM179.9 188.8h.7v1.3h.4v.2h-1.2v-.2h.5v-1.1h-.4zM180.3 188.3h.3v.3h-.3zM181.8 188.4h.2v.4h.6v.2h-.6v1l.6 .1v.2a.55 .55 0 0 1-.8-.5v-.8h-.4v-.2h.4zM183 188.3h.6l.1 1.6 .1 .2h.4v.2a.54 .54 0 0 1-.8-.5v-1.4h-.4zM184.8 189a.65 .65 0 0 1 .8-.1 .65 .65 0 0 1 .3 .7h-1.1a.56 .56 0 0 0 .4 .5 .56 .56 0 0 0 .6-.1v.2a.81 .81 0 0 1-1.1-.1 .81 .81 0 0 1 .1-1.1zM185 189.1l.4-.1 .2 .4h-.8zM186.7 188.9h.3v.4h-.3zM186.7 189.9h.3v.4h-.3zM263.1 192.4a.73 .73 0 0 1 .9 .2v.3l-.3 .3 .5 .6h-.2l-.3-.4-.2-.2h-.2v.6h-.2zM263.3 192.6h.2a.26 .26 0 0 1 .3 .2 .26 .26 0 0 1-.2 .3h-.3zM264.5 192.9l.1-.1a.49 .49 0 0 1 .5 0 .49 .49 0 0 1 .2 .5h-.8a.42 .42 0 0 0 .3 .4 .42 .42 0 0 0 .4-.1 .47 .47 0 0 1-.4 .3 .47 .47 0 0 1-.4-.3z"/>
<path d="M264.6 193l.3-.1 .2 .3h-.6zM265.5 192.8h.2l.3 .9 .3-.9h.2l-.4 1h-.2zM267.1 192.8h.2v.3h-.2zM267.1 193.6h.2v.2h-.2z"/>
</g>
<text font-size="2.7" fill="#480000" x="178" y="190.3">Title:</text>
<g font-size="2.2" fill="#c2c200">
<text x="89.1" y="47.1">Route Out</text>
<text x="141.9" y="47.1">Route Out</text>
<text x="195" y="47.1">Route Out</text>
<text x="89.3" y="104">Route Out</text>
<text x="142.2" y="104.2">Route Out</text>
<text x="195" y="104.2">Route Out</text>
<text x="89.3" y="161.4">Route Out</text>
<text x="142.2" y="161.4">Route Out</text>
<text x="194.7" y="161.4">Route Out</text>
</g>
<g font-size="2" fill="#480000">
<text x="178" y="183.7">Sheet: Front courtyard area</text>
<text x="178" y="186.5">File: working.kicad_pcb</text>
<text x="178" y="193.9">Size: A4</text>
<text x="178" y="196.6">KiCad E.D.A. 7.0.6-7.0.6~ubuntu22.04.1 + KiBot v1.6.3</text>
<text x="200" y="193.9">Date: 2023-08-06_12-56-03</text>
<text x="263" y="196.6">Id: 4/6</text>
<text x="263" y="193.9">Rev:</text>
</g>
<g font-size="1.7" fill="#480000">
<text x="35" y="11.7">1</text>
<text x="85" y="11.7">2</text>
<text x="135" y="11.7">3</text>
<text x="185" y="11.7">4</text>
<text x="235" y="11.7">5</text>
<text x="285" y="11.7">6</text>
<text x="10.5" y="35.7">A</text>
<text x="285.5" y="35.7">A</text>
<text x="10.5" y="85.6">B</text>
<text x="285.5" y="85.6">B</text>
<text x="10.5" y="135.7">C</text>
<text x="285.5" y="135.7">C</text>
<text x="10.5" y="185.6">D</text>
<text x="285.5" y="185.6">D</text>
<text x="35" y="199.7">1</text>
<text x="85" y="199.7">2</text>
<text x="135" y="199.7">3</text>
<text x="185" y="199.7">4</text>
<text x="235" y="199.7">5</text>
<text x="285" y="199.7">6</text>
</g>
</svg>
